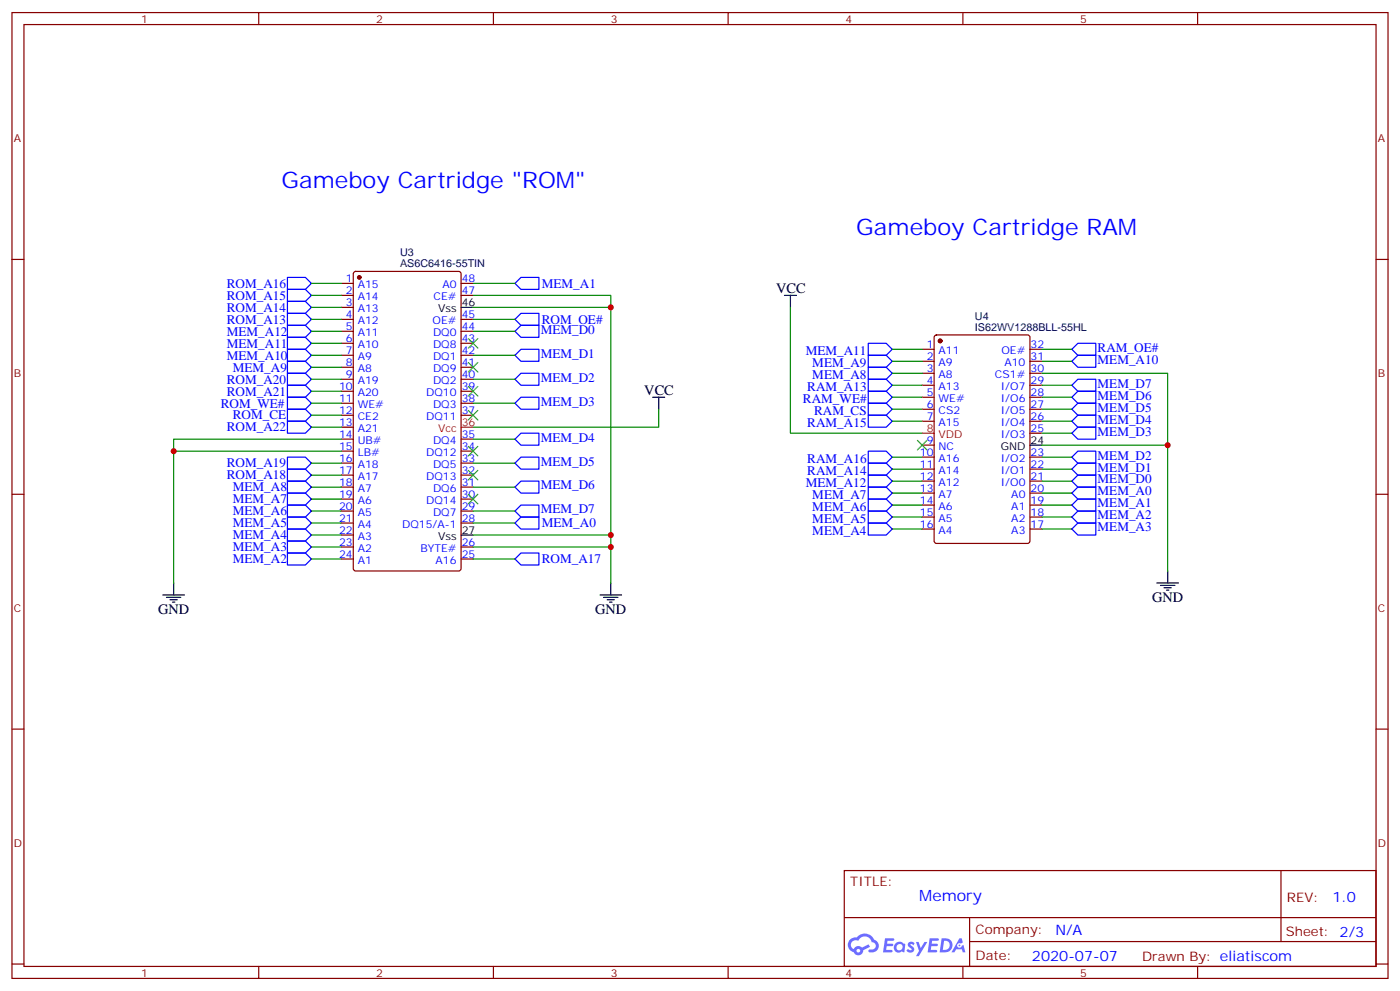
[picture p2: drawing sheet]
<svg xmlns="http://www.w3.org/2000/svg" width="412mm" height="292mm" viewBox="0 0 412 292" stroke-linecap="round" stroke-linejoin="round" font-family="sans-serif">
<g fill="none" stroke="#870000" stroke-width=".35">
<path d="M3.5 3.7h405.4v284.3h-405.4zM7.1 7.2h398.2v277.3h-398.2zM76.2 3.7v3.5M145.3 3.7v3.5M214.5 3.7v3.5M283.6 3.7v3.5M352.8 3.7v3.5M3.5 76.4h3.6M405.3 76.4h3.6M3.5 145.5h3.6M405.3 145.5h3.6M3.5 214.7h3.6"/>
<path d="M405.3 214.7h3.6M248.7 256.3h156.6v28.2h-156.6zM377.3 256.3v20.9M248.7 270.1h156.5M285.6 277.2h119.6M285.6 270.1v14.2M3.5 283.8h3.6M76.2 284.5v3.5M145.3 284.5v3.5M214.5 284.5v3.5M283.6 284.5v3.5M352.8 284.5v3.5"/>
<path d="M405.3 283.8h3.6"/>
</g>
<g fill="#5487ff">
<path d="M267.7 277.5a1.22 1.22 0 0 1 1.7 .2l-.4 .6a.47 .47 0 0 0-.3-.4 .47 .47 0 0 0-.5 .2l.1 .2a1.14 1.14 0 0 1 .8 1.8 1.14 1.14 0 0 1-1.9 0l-.2-.2 .5-.6 .7 .5a.29 .29 0 0 0 .3-.3 .29 .29 0 0 0-.2-.3 1.04 1.04 0 0 1-.6-1.7z"/>
<path d="M260.7 276.2h2.4l.3 .2-.2 .5-1.8 .1-.1 .8h1.5l.3 .4-.3 .4h-1.6l-.2 1.1h1.7l.2 .3-.2 .3-2.6 .1z"/>
<path d="M273.8 276.2h2.4l.3 .2-.1 .5-1.8 .1-.2 .8h1.6l.3 .4-.4 .4-1.6-.1-.1 1.1 1.7 .1 .2 .3-.2 .3-2.6 .1z"/>
<path d="M282.6 276.2h.7l.3 1.3-.6 .3a.69 .69 0 0 0-1 .3 .69 .69 0 0 0 .4 .9 .69 .69 0 0 0 .9-.6l.5-.2 .6 2.2h-.8l-.2-.9h-1.8l-.5 .9h-.8z"/>
<path d="M269.8 277.3h.8l.6 1.8 1.1-1.8h.9l-2.6 4.2h-.8l.9-1.5z"/>
<path d="M277.4 276.2l-.6 4.2h1.3a2.11 2.11 0 0 0 2.5-2.1 2.11 2.11 0 0 0-2.5-2.1zM278.1 277a1.39 1.39 0 0 1 1.7 1.4 1.39 1.39 0 0 1-1.8 1.2h-.3z"/>
<path d="M263.7 277.8a1.54 1.54 0 0 0-.1 2.2 1.54 1.54 0 0 0 2.2 .1l.6 .3 .3-2.3-.2-.3h-.4a1.49 1.49 0 0 0-2.4 0zM264 278.8a.94 .94 0 0 1 1.8 0 .94 .94 0 0 1-1.8 0z"/>
<path d="M250.4 276.6a2.18 2.18 0 0 0 1.1 3.7 1.44 1.44 0 0 0 1.6 .9 1.44 1.44 0 0 0 1.2-1.4l2-1.1-.5-.7-1.9 1a1.47 1.47 0 0 0-2.4 .4 1.39 1.39 0 0 1-.7-1.9 1.39 1.39 0 0 1 2-.5 2.12 2.12 0 0 1 2.2-1.3 2.12 2.12 0 0 1 1.9 1.7 1.14 1.14 0 0 1 1.1 1.4 1.14 1.14 0 0 1-1.7 .7 .43 .43 0 0 0-.5 .4 .43 .43 0 0 0 .4 .5 1.98 1.98 0 0 0 2.5-1.2 1.98 1.98 0 0 0-1.2-2.6 3.1 3.1 0 0 0-5.3-.6l-.9 .1zM252.3 279.9a.55 .55 0 0 1 1.1 0 .55 .55 0 0 1-1.1 0z"/>
<circle cx="282.6" cy="278.3" r=".26"/>
</g>
<g fill="none" stroke="#870000" stroke-width=".35">
<path d="M100.5 83.4h3.6M100.5 87h3.6M100.5 90.5h3.6M100.5 94h3.6M100.5 97.5h3.6M104.3 80.1l.5-.2h30.3l.7 .4v87.1l-.4 .6-30.6 .1-.7-.5v-87zM135.8 83.4h3.5M135.8 87h3.5M135.8 94h3.5M135.8 97.5h3.5M275.4 98.8l.5-.2h26.8l.6 .4 .1 60.3-.5 .6-27 .1-.7-.5v-60.2zM100.5 101.1h3.6"/>
<path d="M100.5 104.6h3.6M100.5 108.1h3.6M100.5 111.7h3.6M100.5 115.2h3.6M100.5 118.7h3.6M135.8 101.1h3.5M135.8 104.6h3.5M135.8 108.1h3.5M135.8 111.7h3.5M135.8 115.2h3.5M135.8 118.7h3.5M271.6 102.8h3.6"/>
<path d="M271.6 106.4h3.6M271.6 109.9h3.6M271.6 113.4h3.6M271.6 116.9h3.6M303.4 102.8h3.5M303.4 106.4h3.5M303.4 109.9h3.5M303.4 113.4h3.5M303.4 116.9h3.5M100.5 122.2h3.6M100.5 125.8h3.6M100.5 129.3h3.6"/>
<path d="M100.5 132.8h3.6M100.5 136.3h3.6M100.5 139.9h3.6M135.8 122.2h3.5M135.8 129.3h3.5M135.8 132.8h3.5M135.8 136.3h3.5M135.8 139.9h3.5M271.6 120.5h3.6M271.6 124h3.6M271.6 131.1h3.6M271.6 134.6h3.6"/>
<path d="M271.6 138.1h3.6M303.4 120.5h3.5M303.4 124h3.5M303.4 134.6h3.5M303.4 138.1h3.5M303.4 127.5h3.5M100.5 143.4h3.6M100.5 146.9h3.6M100.5 150.5h3.6M100.5 154h3.6M100.5 157.5h3.6M135.8 143.4h3.5"/>
<path d="M135.8 146.9h3.5M135.8 150.5h3.5M135.8 154h3.5M271.6 141.6h3.6M271.6 145.2h3.6M271.6 148.7h3.6M271.6 152.2h3.6M271.6 155.8h3.6M303.4 141.6h3.5M303.4 145.2h3.5M303.4 148.7h3.5M303.4 152.2h3.5"/>
<path d="M303.4 155.8h3.5M100.5 161h3.6M100.5 164.6h3.6M135.8 161h3.5M135.8 164.6h3.5"/>
</g>
<g fill="#870000" stroke="#870000" stroke-width=".35">
<circle cx="105.8" cy="81.7" r=".53"/>
<circle cx="276.9" cy="100.4" r=".53"/>
</g>
<g fill="none" stroke="#000" stroke-width=".35">
<path d="M135.8 90.5h3.5M231.1 87h3.5M232.8 87v3.5M192.3 116.9h3.5M194 116.9v3.6M303.4 131.1h3.5M135.8 157.5h3.5M48 175.2h6.3M49 175.9h4.3M50.1 176.6h2.1M50.8 177.3h.7M51.2 171.6v3.6"/>
<path d="M176.7 175.2h6.4M177.8 175.9h4.2M178.9 176.6h2.1M179.6 177.3h.7M179.9 171.6v3.6M340.8 171.6h6.3M341.8 172.3h4.3M342.9 173h2.1M343.6 173.7h.7M344 168.1v3.5"/>
</g>
<path d="M135.8 125.8h3.5M271.6 127.5h3.6" fill="none" stroke="#f00" stroke-width=".35"/>
<g fill="none" stroke="#008700" stroke-width=".35">
<path d="M91.7 94h8.8M91.7 83.4h8.8M91.7 97.5h8.8M91.7 90.5h8.8M91.7 87h8.8M139.3 90.5h40.6v67M139.3 87h40.6v3.5M139.3 94h12.4M139.3 83.4h12.4M139.3 97.5h12.4M232.8 90.5v37h38.8M91.7 118.7h8.8"/>
<path d="M91.7 108.1h8.8M91.7 104.6h8.8M91.7 101.1h8.8M91.7 111.7h8.8M91.7 115.2h8.8M139.3 118.7h12.4M139.3 104.6h12.4M139.3 111.7h12.4M262.8 102.8h8.8M262.8 116.9h8.8M262.8 106.4h8.8M262.8 109.9h8.8"/>
<path d="M262.8 113.4h8.8M306.9 109.9h37.1v58.2M306.9 102.8h8.8M306.9 116.9h8.8M306.9 106.4h8.8M306.9 113.4h8.8M91.7 122.2h8.8M91.7 139.9h8.8M91.7 136.3h8.8M91.7 125.8h8.8M100.5 132.8h-49.3v38.8M100.5 129.3h-49.3v3.5"/>
<path d="M139.3 136.3h12.4M139.3 129.3h12.4M194 120.5v5.3h-54.7M262.8 120.5h8.8M262.8 138.1h8.8M262.8 124h8.8M262.8 134.6h8.8M306.9 120.5h8.8M306.9 138.1h8.8M306.9 124h8.8M306.9 134.6h8.8M306.9 127.5h8.8"/>
<path d="M306.9 131.1h37.1M91.7 154h8.8M91.7 157.5h8.8M91.7 150.5h8.8M91.7 146.9h8.8M91.7 143.4h8.8M139.3 157.5h40.6v14.1M139.3 154h12.4M139.3 150.5h12.4M139.3 143.4h12.4M262.8 145.2h8.8M262.8 148.7h8.8"/>
<path d="M262.8 152.2h8.8M262.8 155.8h8.8M262.8 141.6h8.8M306.9 145.2h8.8M306.9 148.7h8.8M306.9 152.2h8.8M306.9 155.8h8.8M306.9 141.6h8.8M91.7 161h8.8M91.7 164.6h8.8M139.3 161h40.6M139.3 164.6h12.4"/>
</g>
<g fill="none" stroke="#00f" stroke-width=".35">
<path d="M84.7 88.7h5.3l1.7 1.8-1.7 1.8h-5.3zM84.7 92.3h5.3l1.7 1.7-1.7 1.8h-5.3zM84.7 95.8h5.3l1.7 1.7-1.7 1.8h-5.3zM84.7 99.3h5.3l1.7 1.8-1.7 1.7h-5.3zM84.7 85.2h5.3l1.7 1.8-1.7 1.7h-5.3zM84.7 81.7h5.3l1.7 1.7-1.7 1.8h-5.3zM151.7 94l1.8-1.7h5.2v3.5h-5.2zM151.7 83.4l1.8-1.7h5.2v3.5h-5.2zM151.7 97.5l1.8-1.7h5.2v3.5h-5.2zM84.7 116.9h5.3l1.7 1.8-1.7 1.8h-5.3zM84.7 102.8h5.3l1.7 1.8-1.7 1.8h-5.3zM84.7 106.4h5.3l1.7 1.7-1.7 1.8h-5.3z"/>
<path d="M84.7 109.9h5.3l1.7 1.8-1.7 1.7h-5.3zM84.7 113.4h5.3l1.7 1.8-1.7 1.7h-5.3zM151.7 111.7l1.8-1.8h5.2v3.5h-5.2zM151.7 118.7l1.8-1.8h5.2v3.6h-5.2zM153.5 102.8h5.2v3.6h-5.2l-1.8-1.8zM255.8 118.7h5.3l1.7 1.8-1.7 1.7h-5.3zM255.8 115.2h5.3l1.7 1.7-1.7 1.8h-5.3zM255.8 111.7h5.3l1.7 1.7-1.7 1.8h-5.3zM255.8 108.1h5.3l1.7 1.8-1.7 1.8h-5.3zM255.8 104.6h5.3l1.7 1.8-1.7 1.7h-5.3zM255.8 101.1h5.3l1.7 1.7-1.7 1.8h-5.3zM315.7 116.9l1.8-1.7h5.3v3.5h-5.3z"/>
<path d="M317.5 101.1h5.3v3.5h-5.3l-1.8-1.8zM317.5 104.6h5.3v3.5h-5.3l-1.8-1.7zM317.5 118.7h5.3v3.5h-5.3l-1.8-1.7zM317.5 111.7h5.3v3.5h-5.3l-1.8-1.8zM84.7 120.5h5.3l1.7 1.7-1.7 1.8h-5.3zM84.7 138.1h5.3l1.7 1.8-1.7 1.7h-5.3zM84.7 134.6h5.3l1.7 1.7-1.7 1.8h-5.3zM84.7 124h5.3l1.7 1.8-1.7 1.7h-5.3zM151.7 129.3l1.8-1.8h5.2v3.6h-5.2zM151.7 136.3l1.8-1.7h5.2v3.5h-5.2zM255.8 139.9h5.3l1.7 1.7-1.7 1.8h-5.3zM255.8 136.3h5.3l1.7 1.8-1.7 1.8h-5.3z"/>
<path d="M255.8 132.8h5.3l1.7 1.8-1.7 1.7h-5.3zM255.8 122.2h5.3l1.7 1.8-1.7 1.8h-5.3zM315.7 124l1.8-1.8h5.3v3.6h-5.3zM317.5 136.3h5.3v3.6h-5.3l-1.8-1.8zM317.5 132.8h5.3v3.5h-5.3l-1.8-1.7zM317.5 125.8h5.3v3.5h-5.3l-1.8-1.8zM84.7 159.3h5.3l1.7 1.7-1.7 1.8h-5.3zM84.7 155.8h5.3l1.7 1.7-1.7 1.8h-5.3zM84.7 152.2h5.3l1.7 1.8-1.7 1.8h-5.3zM84.7 141.6h5.3l1.7 1.8-1.7 1.8h-5.3zM84.7 145.2h5.3l1.7 1.7-1.7 1.8h-5.3zM84.7 148.7h5.3l1.7 1.8-1.7 1.7h-5.3z"/>
<path d="M151.7 154l1.8-1.8h5.2v3.6h-5.2zM151.7 143.4l1.8-1.8h5.2v3.6h-5.2zM151.7 150.5l1.8-1.8h5.2v3.5h-5.2zM255.8 154h5.3l1.7 1.8-1.7 1.7h-5.3zM255.8 150.5h5.3l1.7 1.7-1.7 1.8h-5.3zM255.8 146.9h5.3l1.7 1.8-1.7 1.8h-5.3zM255.8 143.4h5.3l1.7 1.8-1.7 1.7h-5.3zM315.7 148.7l1.8-1.8h5.3v3.6h-5.3zM315.7 155.8l1.8-1.8h5.3v3.5h-5.3zM315.7 141.6l1.8-1.7h5.3v3.5h-5.3zM317.5 143.4h5.3v3.5h-5.3l-1.8-1.7zM317.5 150.5h5.3v3.5h-5.3l-1.8-1.8z"/>
<path d="M84.7 162.8h5.3l1.7 1.8-1.7 1.7h-5.3zM151.7 164.6l1.8-1.8h5.2v3.5h-5.2z"/>
</g>
<g fill="none" stroke="#3c3" stroke-width=".35">
<path d="M137.9 99.7l2.9 2.8M140.8 99.7l-2.9 2.8M137.9 113.8l2.9 2.8M137.9 106.7l2.9 2.8M140.8 113.8l-2.9 2.8M140.8 106.7l-2.9 2.8M137.9 138.5l2.9 2.8M137.9 131.4l2.9 2.8M137.9 120.8l2.9 2.8M140.8 138.5l-2.9 2.8M140.8 131.4l-2.9 2.8M140.8 120.8l-2.9 2.8"/>
<path d="M270.2 129.6l2.8 2.9M273 129.6l-2.8 2.9M137.9 145.5l2.9 2.8M140.8 145.5l-2.9 2.8"/>
</g>
<g fill="#c00">
<circle cx="179.9" cy="90.5" r=".88"/>
<circle cx="344" cy="131.1" r=".88"/>
<circle cx="51.2" cy="132.8" r=".88"/>
<circle cx="179.9" cy="157.5" r=".88"/>
<circle cx="179.9" cy="161" r=".88"/>
</g>
<g font-size="6.7" fill="#00f">
<text x="82.9" y="55.2">Gameboy Cartridge &quot;ROM&quot;</text>
<text x="252.2" y="69.3">Gameboy Cartridge RAM</text>
</g>
<text font-size="4.6" fill="#00f" x="270.8" y="265.3">Memory</text>
<g font-size="4.2">
<text x="228.6" y="86.3">VCC</text>
<text x="189.8" y="116.2">VCC</text>
<text x="339.4" y="177.3">GND</text>
<text x="46.6" y="180.8">GND</text>
<text x="175.3" y="180.8">GND</text>
</g>
<g font-size="4.2" fill="#00f">
<text x="392.5" y="265.6">1.0</text>
<text x="310.9" y="275.1">N/A</text>
<text x="304" y="282.9">2020-07-07</text>
</g>
<g font-size="3.9" fill="#00f">
<text x="66.8" y="88.2">ROM_A15</text>
<text x="66.8" y="84.7">ROM_A16</text>
<text x="159.6" y="84.7">MEM_A1</text>
<text x="66.8" y="91.7">ROM_A14</text>
<text x="66.8" y="95.3">ROM_A13</text>
<text x="159.6" y="95.3">ROM_OE#</text>
<text x="66.8" y="98.8">MEM_A12</text>
<text x="159.3" y="98.2">MEM_D0</text>
<text x="66.8" y="105.9">MEM_A10</text>
<text x="66.8" y="102.3">MEM_A11</text>
<text x="159.3" y="105.3">MEM_D1</text>
<text x="237.3" y="104.6">MEM_A11</text>
<text x="323.3" y="103.5">RAM_OE#</text>
<text x="323.3" y="107.1">MEM_A10</text>
<text x="66.8" y="112.9">ROM_A20</text>
<text x="68.6" y="109.4">MEM_A9</text>
<text x="159.3" y="112.4">MEM_D2</text>
<text x="239.3" y="111.7">MEM_A8</text>
<text x="239.3" y="108.1">MEM_A9</text>
<text x="65" y="120">ROM_WE#</text>
<text x="66.8" y="116.4">ROM_A21</text>
<text x="159.3" y="119.4">MEM_D3</text>
<text x="236.5" y="118.7">RAM_WE#</text>
<text x="237.8" y="115.2">RAM_A13</text>
<text x="323.3" y="117.6">MEM_D6</text>
<text x="323.3" y="114.1">MEM_D7</text>
<text x="68.6" y="123.5">ROM_CE</text>
<text x="237.8" y="125.8">RAM_A15</text>
<text x="239.8" y="122.2">RAM_CS</text>
<text x="323.3" y="124.7">MEM_D4</text>
<text x="323.3" y="121.2">MEM_D5</text>
<text x="66.8" y="127">ROM_A22</text>
<text x="159.3" y="130">MEM_D4</text>
<text x="323.3" y="128.2">MEM_D3</text>
<text x="66.8" y="137.6">ROM_A19</text>
<text x="159.3" y="137">MEM_D5</text>
<text x="237.8" y="136.3">RAM_A16</text>
<text x="323.3" y="135.3">MEM_D2</text>
<text x="66.8" y="141.1">ROM_A18</text>
<text x="237.3" y="143.4">MEM_A12</text>
<text x="237.8" y="139.9">RAM_A14</text>
<text x="323.3" y="142.3">MEM_D0</text>
<text x="323.3" y="138.8">MEM_D1</text>
<text x="68.6" y="144.7">MEM_A8</text>
<text x="68.6" y="148.2">MEM_A7</text>
<text x="159.3" y="144.1">MEM_D6</text>
<text x="239.3" y="146.9">MEM_A7</text>
<text x="323.3" y="145.9">MEM_A0</text>
<text x="323.3" y="149.4">MEM_A1</text>
<text x="68.6" y="155.2">MEM_A5</text>
<text x="68.6" y="151.7">MEM_A6</text>
<text x="159.3" y="151.2">MEM_D7</text>
<text x="159.6" y="155.3">MEM_A0</text>
<text x="239.3" y="154">MEM_A5</text>
<text x="239.3" y="150.5">MEM_A6</text>
<text x="323.3" y="152.9">MEM_A2</text>
<text x="68.6" y="158.8">MEM_A4</text>
<text x="239.3" y="157.5">MEM_A4</text>
<text x="323.3" y="156.4">MEM_A3</text>
<text x="68.6" y="165.8">MEM_A2</text>
<text x="68.6" y="162.3">MEM_A3</text>
<text x="159.6" y="165.8">ROM_A17</text>
</g>
<g font-size="3.9" fill="#800">
<text x="250.5" y="260.9">TITLE:</text>
<text x="379.1" y="265.6">REV:</text>
<text x="287.4" y="275.1">Company:</text>
<text x="378.7" y="275.7">Sheet: 2/3</text>
<text x="287.4" y="282.8">Date:</text>
<text x="336.4" y="282.8">Drawn By: eliatiscom</text>
</g>
<g font-size="3.2" fill="#800">
<text x="41.6" y="6.7">1</text>
<text x="110.8" y="6.7">2</text>
<text x="179.9" y="6.7">3</text>
<text x="249.1" y="6.7">4</text>
<text x="318.2" y="6.7">5</text>
<text x="4.1" y="41.8">A</text>
<text x="405.9" y="41.8">A</text>
<text x="4.1" y="110.9">B</text>
<text x="405.9" y="110.9">B</text>
<text x="4.1" y="180.1">C</text>
<text x="405.9" y="180.1">C</text>
<text x="4.1" y="249.2">D</text>
<text x="405.9" y="249.2">D</text>
<text x="41.6" y="287.5">1</text>
<text x="110.8" y="287.5">2</text>
<text x="179.9" y="287.5">3</text>
<text x="249.1" y="287.5">4</text>
<text x="318.2" y="287.5">5</text>
</g>
<g font-size="3.2" fill="#000080">
<text x="117.8" y="75.5">U3</text>
<text x="117.8" y="78.7">AS6C6416-55TIN</text>
<text x="287.2" y="94.3">U4</text>
<text x="287.2" y="97.5">IS62WV1288BLL-55HL</text>
</g>
<g font-size="3.2" fill="#00f">
<text x="101.9" y="83.1">1</text>
<text x="136" y="83.1">48</text>
<text x="101.9" y="86.6">2</text>
<text x="105.4" y="84.8">A15</text>
<text x="105.4" y="88.4">A14</text>
<text x="127.7" y="88.4">CE#</text>
<text x="130.3" y="84.8">A0</text>
<text x="136" y="86.6">47</text>
<text x="101.9" y="90.1">3</text>
<text x="101.9" y="93.7">4</text>
<text x="105.4" y="91.9">A13</text>
<text x="105.4" y="95.4">A12</text>
<text x="127.4" y="95.4">OE#</text>
<text x="136" y="93.7">45</text>
<text x="101.9" y="97.2">5</text>
<text x="101.9" y="100.7">6</text>
<text x="105.4" y="99">A11</text>
<text x="127.6" y="99">DQ0</text>
<text x="136" y="100.7">43</text>
<text x="136" y="97.2">44</text>
<text x="101.9" y="104.2">7</text>
<text x="101.9" y="107.8">8</text>
<text x="105.4" y="102.5">A10</text>
<text x="105.4" y="106">A9</text>
<text x="127.6" y="106">DQ1</text>
<text x="127.6" y="102.5">DQ8</text>
<text x="136" y="107.8">41</text>
<text x="136" y="104.2">42</text>
<text x="273" y="102.5">1</text>
<text x="273" y="106">2</text>
<text x="276.5" y="104.2">A11</text>
<text x="276.5" y="107.8">A9</text>
<text x="295" y="104.2">OE#</text>
<text x="295.9" y="107.8">A10</text>
<text x="303.6" y="106">31</text>
<text x="303.6" y="102.5">32</text>
<text x="101.9" y="111.3">9</text>
<text x="105.4" y="109.5">A8</text>
<text x="105.4" y="113.1">A19</text>
<text x="127.6" y="113.1">DQ2</text>
<text x="127.6" y="109.5">DQ9</text>
<text x="136" y="111.3">40</text>
<text x="273" y="109.5">3</text>
<text x="273" y="113.1">4</text>
<text x="276.5" y="111.3">A8</text>
<text x="293.1" y="111.3">CS1#</text>
<text x="303.6" y="113.1">29</text>
<text x="303.6" y="109.5">30</text>
<text x="99.9" y="114.8">10</text>
<text x="99.9" y="118.4">11</text>
<text x="105.4" y="116.6">A20</text>
<text x="125.5" y="116.6">DQ10</text>
<text x="136" y="118.4">38</text>
<text x="136" y="114.8">39</text>
<text x="273" y="116.6">5</text>
<text x="276.5" y="114.8">A13</text>
<text x="276.5" y="118.4">WE#</text>
<text x="294.8" y="118.4">I/O6</text>
<text x="294.8" y="114.8">I/O7</text>
<text x="303.6" y="116.6">28</text>
<text x="99.9" y="121.9">12</text>
<text x="99.9" y="125.4">13</text>
<text x="105.4" y="120.1">WE#</text>
<text x="105.4" y="123.6">CE2</text>
<text x="125.5" y="123.6">DQ11</text>
<text x="127.6" y="120.1">DQ3</text>
<text x="136" y="121.9">37</text>
<text x="273" y="120.1">6</text>
<text x="273" y="123.6">7</text>
<text x="276.5" y="121.9">CS2</text>
<text x="276.5" y="125.4">A15</text>
<text x="294.8" y="125.4">I/O4</text>
<text x="294.8" y="121.9">I/O5</text>
<text x="303.6" y="123.6">26</text>
<text x="303.6" y="120.1">27</text>
<text x="99.9" y="128.9">14</text>
<text x="105.4" y="127.2">A21</text>
<text x="105.4" y="130.7">UB#</text>
<text x="127.6" y="130.7">DQ4</text>
<text x="136" y="128.9">35</text>
<text x="273" y="130.7">9</text>
<text x="294.8" y="128.9">I/O3</text>
<text x="303.6" y="127.2">25</text>
<text x="99.9" y="132.5">15</text>
<text x="99.9" y="136">16</text>
<text x="105.4" y="134.2">LB#</text>
<text x="105.4" y="137.8">A18</text>
<text x="125.5" y="134.2">DQ12</text>
<text x="127.6" y="137.8">DQ5</text>
<text x="136" y="136">33</text>
<text x="136" y="132.5">34</text>
<text x="271" y="134.2">10</text>
<text x="271" y="137.8">11</text>
<text x="276.5" y="132.5">NC</text>
<text x="276.5" y="136">A16</text>
<text x="294.8" y="136">I/O2</text>
<text x="303.6" y="137.8">22</text>
<text x="303.6" y="134.2">23</text>
<text x="99.9" y="139.5">17</text>
<text x="99.9" y="143.1">18</text>
<text x="105.4" y="141.3">A17</text>
<text x="125.5" y="141.3">DQ13</text>
<text x="136" y="143.1">31</text>
<text x="136" y="139.5">32</text>
<text x="271" y="141.3">12</text>
<text x="276.5" y="139.5">A14</text>
<text x="276.5" y="143.1">A12</text>
<text x="294.8" y="143.1">I/O0</text>
<text x="294.8" y="139.5">I/O1</text>
<text x="303.6" y="141.3">21</text>
<text x="99.9" y="146.6">19</text>
<text x="105.4" y="144.8">A7</text>
<text x="105.4" y="148.3">A6</text>
<text x="125.5" y="148.3">DQ14</text>
<text x="127.6" y="144.8">DQ6</text>
<text x="136" y="146.6">30</text>
<text x="271" y="144.8">13</text>
<text x="271" y="148.3">14</text>
<text x="276.5" y="146.6">A7</text>
<text x="297.9" y="146.6">A0</text>
<text x="303.6" y="148.3">19</text>
<text x="303.6" y="144.8">20</text>
<text x="99.9" y="150.1">20</text>
<text x="99.9" y="153.6">21</text>
<text x="105.4" y="151.9">A5</text>
<text x="105.4" y="155.4">A4</text>
<text x="118.5" y="155.4">DQ15/A-1</text>
<text x="127.6" y="151.9">DQ7</text>
<text x="136" y="153.6">28</text>
<text x="136" y="150.1">29</text>
<text x="271" y="151.9">15</text>
<text x="271" y="155.4">16</text>
<text x="276.5" y="150.1">A6</text>
<text x="276.5" y="153.6">A5</text>
<text x="297.9" y="153.6">A2</text>
<text x="297.9" y="150.1">A1</text>
<text x="303.6" y="155.4">17</text>
<text x="303.6" y="151.9">18</text>
<text x="99.9" y="157.2">22</text>
<text x="99.9" y="160.7">23</text>
<text x="105.4" y="158.9">A3</text>
<text x="136" y="160.7">26</text>
<text x="276.5" y="157.2">A4</text>
<text x="297.9" y="157.2">A3</text>
<text x="99.9" y="164.2">24</text>
<text x="105.4" y="162.5">A2</text>
<text x="105.4" y="166">A1</text>
<text x="123.8" y="162.5">BYTE#</text>
<text x="128.3" y="166">A16</text>
<text x="136" y="164.2">25</text>
</g>
<g font-size="3.2">
<text x="129" y="91.9">Vss</text>
<text x="136" y="90.1">46</text>
<text x="303.6" y="130.7">24</text>
<text x="294.8" y="132.5">GND</text>
<text x="129" y="158.9">Vss</text>
<text x="136" y="157.2">27</text>
</g>
<g font-size="3.2" fill="#f00">
<text x="136" y="125.4">36</text>
<text x="129" y="127.2">Vcc</text>
<text x="273" y="127.2">8</text>
<text x="276.5" y="128.9">VDD</text>
</g>
</svg>
